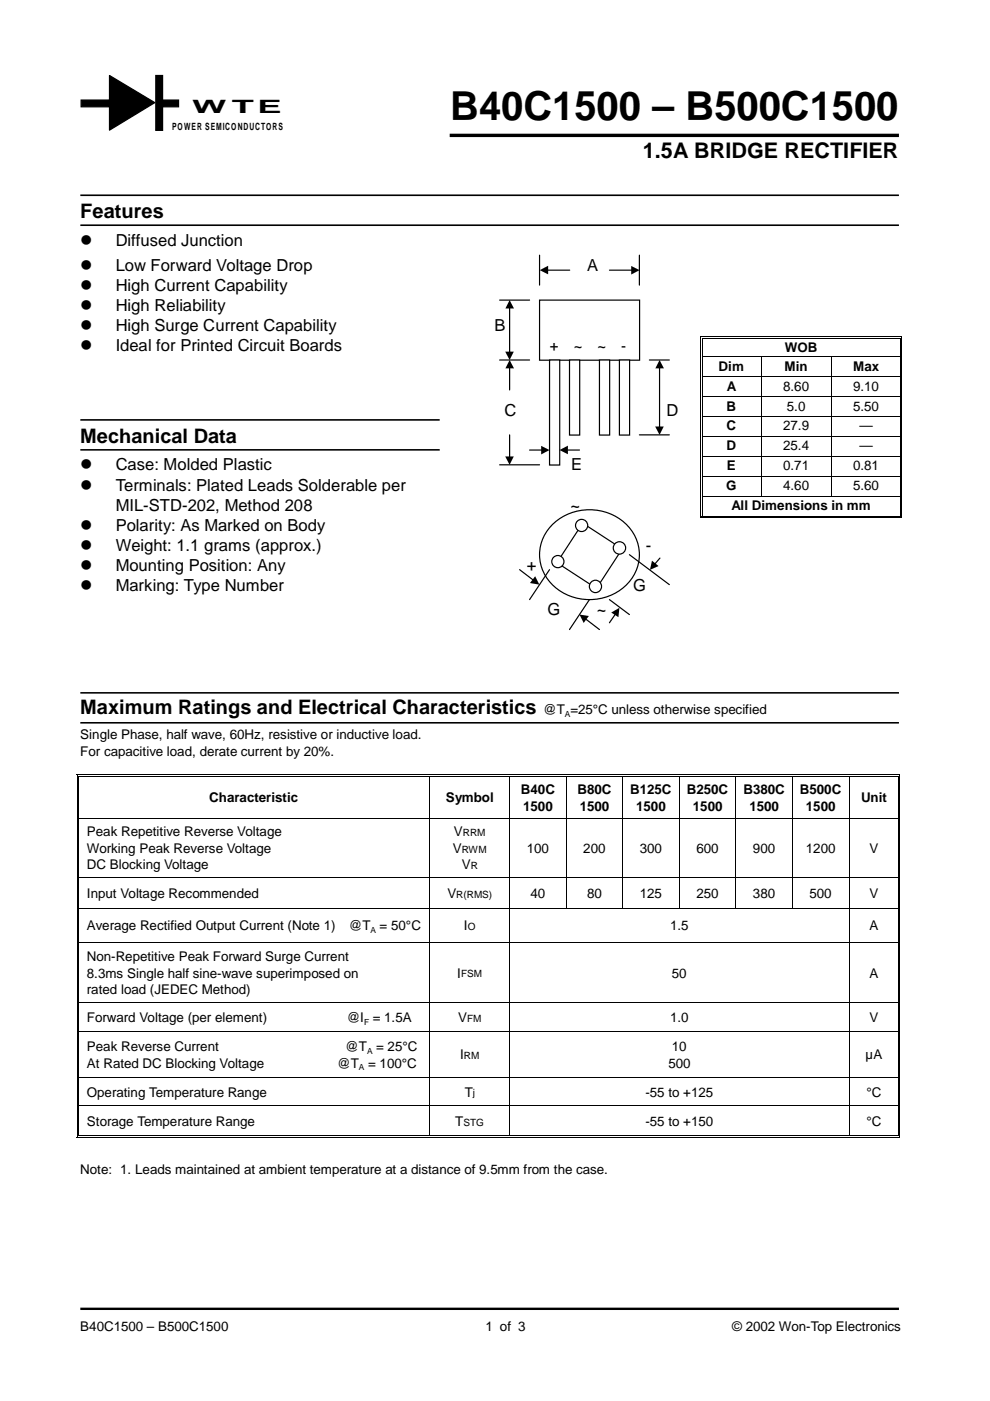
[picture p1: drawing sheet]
<svg xmlns="http://www.w3.org/2000/svg" width="210mm" height="297mm" viewBox="0 0 210 297" stroke-linecap="round" stroke-linejoin="round" font-family="sans-serif">
<path d="M17 277.5h173.6" fill="none" stroke="#000" stroke-width=".51"/>
<g fill="#000">
<path d="M16.3 164.2h.1v.5h-.1zM16.3 164.2h.5v.1h-.5zM16.3 173.4h.1v.1h-.1zM16.6 164.5h.2v.2h-.2zM16.6 173.4h.2v.1h-.2zM91 164.7h.2zM91 164.2h.5v.1h-.5zM91 164.5h.5v.2h-.5zM108 164.7h.1zM108 164.2h.5v.1h-.5zM108 164.5h.5v.2h-.5zM119.9 164.7h.2z"/>
<path d="M119.9 164.2h.6v.1h-.6zM119.9 164.5h.6v.2h-.6zM132 164.7h.1zM132 164.2h.5v.1h-.5zM132 164.5h.5v.2h-.5zM143.9 164.7h.2zM143.9 164.2h.6v.1h-.6zM143.9 164.5h.6v.2h-.6zM155.9 164.7h.2zM155.9 164.2h.5v.1h-.5zM155.9 164.5h.5v.2h-.5zM168 164.7h.1z"/>
<path d="M168 164.2h.5v.1h-.5zM168 164.5h.5v.2h-.5zM179.9 164.7h.2zM179.9 164.2h.5v.1h-.5zM179.9 164.5h.5v.2h-.5zM190.3 164.2h.6v.1h-.6zM190.3 164.5h.2v.2h-.2zM190.3 173.4h.2v.1h-.2zM190.7 164.2h.2v.5h-.2zM190.7 173.4h.2v.1h-.2zM16.3 185.9h.1v.2h-.1zM16.3 192.4h.1v.2h-.1z"/>
<path d="M16.3 199.8h.1v.1h-.1zM16.6 185.9h.2v.2h-.2zM16.6 192.4h.2v.2h-.2zM16.6 199.8h.2v.1h-.2zM190.3 185.9h.2v.2h-.2zM190.3 192.4h.2v.2h-.2zM190.3 199.8h.2v.1h-.2zM190.7 185.9h.2v.2h-.2zM190.7 192.4h.2v.2h-.2zM190.7 199.8h.2v.1h-.2zM16.3 212.5h.1v.1h-.1zM16.3 218.7h.1v.2h-.1z"/>
<path d="M16.6 212.5h.2v.1h-.2zM16.6 218.7h.2v.2h-.2zM190.3 212.5h.2v.1h-.2zM190.3 218.7h.2v.2h-.2zM190.7 212.5h.2v.1h-.2zM190.7 218.7h.2v.2h-.2zM16.3 228.3h.1v.1h-.1zM16.3 234.4h.1v.2h-.1zM16.6 228.3h.2v.1h-.2zM16.6 234.4h.2v.2h-.2zM190.3 228.3h.2v.1h-.2zM190.3 234.4h.2v.2h-.2z"/>
<path d="M190.7 228.3h.2v.1h-.2zM190.7 234.4h.2v.2h-.2zM16.3 240.7h.1v.5h-.1zM16.3 241h.5v.2h-.5zM91 240.7h.5v.2h-.5zM91 241h.5v.2h-.5zM108 240.7h.5v.2h-.5zM108 241h.5v.2h-.5zM179.9 240.7h.5v.2h-.5zM179.9 241h.5v.2h-.5zM190.3 241h.6v.2h-.6zM190.3 240.7h.2v.2h-.2z"/>
</g>
<g fill="none" stroke="#000" stroke-width=".21">
<path d="M16.4 164.7v8.7M16.4 173.5v12.4M16.7 164.7v8.7M16.7 173.5v12.4M16.8 164.3h74.2M16.8 164.6h74.2M16.8 173.4h173.5M91.1 164.7v8.7M91.1 173.5v12.4M91.5 164.3h16.5M91.5 164.6h16.5M108 164.7v8.7"/>
<path d="M108 173.5v12.4M108.5 164.3h11.4M108.5 164.6h11.4M120 164.7v8.7M120 173.5v12.4M120.5 164.3h11.5M120.5 164.6h11.5M132.1 164.7v8.7M132.1 173.5v12.4M132.5 164.3h11.4M132.5 164.6h11.4M144 164.7v8.7"/>
<path d="M144 173.5v12.4M144.5 164.3h11.4M144.5 164.6h11.4M156 164.7v8.7M156 173.5v12.4M156.4 164.3h11.6M156.4 164.6h11.6M168 164.7v8.7M168 173.5v12.4M168.5 164.3h11.4M168.5 164.6h11.4M180 164.7v8.7"/>
<path d="M180 173.5v12.4M180.4 164.3h9.9M180.4 164.6h9.9M190.4 164.7v8.7M190.4 173.5v12.4M190.8 164.7v8.7M190.8 173.5v12.4M16.4 186.1v6.3M16.4 192.6v7.2M16.4 199.9v12.6M16.7 186.1v6.3M16.7 192.6v7.2"/>
<path d="M16.7 199.9v12.6M16.8 186h173.5M16.8 192.5h173.5M16.8 199.9h173.5M91.1 186.1v6.3M91.1 192.6v7.2M91.1 199.9v12.6M108 186.1v6.3M108 192.6v7.2M108 199.9v12.6M120 186.1v6.3M132.1 186.1v6.3"/>
<path d="M144 186.1v6.3M156 186.1v6.3M168 186.1v6.3M180 186.1v6.3M180 192.6v7.2M180 199.9v12.6M190.4 186.1v6.3M190.4 192.6v7.2M190.4 199.9v12.6M190.8 186.1v6.3M190.8 192.6v7.2M190.8 199.9v12.6"/>
<path d="M16.4 212.6v6.1M16.4 218.9v9.4M16.7 212.6v6.1M16.7 218.9v9.4M16.8 212.6h173.5M16.8 218.8h173.5M91.1 212.6v6.1M91.1 218.9v9.4M108 212.6v6.1M108 218.9v9.4M180 212.6v6.1M180 218.9v9.4"/>
<path d="M190.4 212.6v6.1M190.4 218.9v9.4M190.8 212.6v6.1M190.8 218.9v9.4M16.4 228.4v6M16.4 234.6v6.1M16.7 228.4v6M16.7 234.6v6.1M16.8 228.3h173.5M16.8 234.5h173.5M91.1 228.4v6M91.1 234.6v6.1"/>
<path d="M108 228.4v6M108 234.6v6.1M180 228.4v6M180 234.6v6.1M190.4 228.4v6M190.4 234.6v6.1M190.8 228.4v6M190.8 234.6v6.6M16.6 240.8h74.4M16.8 241.1h74.2M91.5 240.8h16.5M91.5 241.1h16.5"/>
<path d="M108.5 240.8h71.4M108.5 241.1h71.4M180.4 240.8h9.9M180.4 241.1h9.9"/>
</g>
<path d="M33 16h1.5v11.6h-1.5zM17.2 21.2h5.9v1.4h-5.9zM23.2 16l9.6 5.8-9.6 5.8zM34 21.2h3.9v1.4h-3.9z" fill="#000" stroke="#000" stroke-width=".25"/>
<path d="M95.3 28.7h95.3" fill="none" stroke="#000" stroke-width=".72" stroke-linecap="butt"/>
<path d="M17 47.8h173.6M17 41.4h173.6M17 89h76.2M17 95.4h76.2M17 153.2h173.6M17 146.9h173.6" fill="none" stroke="#000" stroke-width=".34"/>
<path d="M144 70h50.8v43.4h-50.8z" fill="#fff"/>
<g fill="#000">
<path d="M148.4 71.2h.2v.6h-.2zM148.4 71.2h.5v.2h-.5zM148.4 75.5h.2v.1h-.2zM148.4 79.7h.2v.2h-.2zM148.8 71.6h.1v.2h-.1zM148.8 75.5h.1v.1h-.1zM148.8 79.7h.1v.2h-.1zM190.8 71.2h.5v.2h-.5zM190.8 71.6h.1v.2h-.1zM190.8 75.5h.1v.1h-.1zM190.8 79.7h.1v.2h-.1zM191.1 71.2h.2v.6h-.2z"/>
<path d="M191.1 75.5h.2v.1h-.2zM191.1 79.7h.2v.2h-.2zM148.4 83.9h.2v.2h-.2zM148.4 88.2h.2v.1h-.2zM148.4 92.4h.2v.2h-.2zM148.4 96.6h.2v.2h-.2zM148.8 83.9h.1v.2h-.1zM148.8 88.2h.1v.1h-.1zM148.8 92.4h.1v.2h-.1zM148.8 96.6h.1v.2h-.1zM190.8 83.9h.1v.2h-.1zM190.8 88.2h.1v.1h-.1z"/>
<path d="M190.8 92.4h.1v.2h-.1zM190.8 96.6h.1v.2h-.1zM191.1 83.9h.2v.2h-.2zM191.1 88.2h.2v.1h-.2zM191.1 92.4h.2v.2h-.2zM191.1 96.6h.2v.2h-.2zM148.4 100.9h.2v.1h-.2zM148.4 105.1h.2v.2h-.2zM148.4 109.3h.2v.6h-.2zM148.4 109.7h.5v.2h-.5zM148.8 100.9h.1v.1h-.1zM148.8 105.1h.1v.2h-.1z"/>
<path d="M190.8 100.9h.1v.1h-.1zM190.8 105.1h.1v.2h-.1zM190.8 109.7h.5v.2h-.5zM190.8 109.3h.1v.2h-.1zM191.1 100.9h.2v.1h-.2zM191.1 105.1h.2v.2h-.2z"/>
</g>
<g fill="none" stroke="#000" stroke-width=".21">
<path d="M148.5 71.8v3.7M148.5 75.6v4.1M148.5 79.9v4M148.9 71.8v3.7M148.9 75.6v4.1M148.9 79.9v4M148.9 71.3h41.9M148.9 71.7h41.9M148.9 75.6h41.9M148.9 79.8h41.9M161.4 75.6v4.1M161.4 79.9v4"/>
<path d="M176.2 75.6v4.1M176.2 79.9v4M190.9 71.8v3.7M190.9 75.6v4.1M190.9 79.9v4M191.2 71.8v3.7M191.2 75.6v4.1M191.2 79.9v4M148.5 84.1v4.1M148.5 88.3v4.1M148.5 92.6v4M148.5 96.8v4.1"/>
<path d="M148.9 84.1v4.1M148.9 88.3v4.1M148.9 92.6v4M148.9 96.8v4.1M148.9 84h41.9M148.9 88.3h41.9M148.9 92.5h41.9M148.9 96.7h41.9M161.4 84.1v4.1M161.4 88.3v4.1M161.4 92.6v4M161.4 96.8v4.1"/>
<path d="M176.2 84.1v4.1M176.2 88.3v4.1M176.2 92.6v4M176.2 96.8v4.1M190.9 84.1v4.1M190.9 88.3v4.1M190.9 92.6v4M190.9 96.8v4.1M191.2 84.1v4.1M191.2 88.3v4.1M191.2 92.6v4M191.2 96.8v4.1"/>
<path d="M148.5 101v4.1M148.5 105.3v4M148.8 109.4h42M148.9 101v4.1M148.9 105.3v4M148.9 101h41.9M148.9 105.2h41.9M148.9 109.8h41.9M161.4 101v4.1M176.2 101v4.1M190.9 101v4.1M190.9 105.3v4"/>
<path d="M191.2 101v4.1M191.2 105.3v4.6"/>
</g>
<path d="M114.4 63.6h21.2v12.8h-21.2z" fill="none" stroke="#000" stroke-width=".25"/>
<g fill="#fff" stroke="#000" stroke-width=".25">
<path d="M116.5 76.3h2.2v22.3h-2.2z"/>
<path d="M120.7 76.3h2.2v15.9h-2.2z"/>
<path d="M127.1 76.3h2.2v15.9h-2.2z"/>
<path d="M131.3 76.3h2.2v15.9h-2.2z"/>
<path d="M117.1 111.3a11.2 11.2 0 0 1 17.8 2.9 9.2 9.2 0 0 1-6.1 12.3 10.8 10.8 0 0 1-14.1-6.6 8.8 8.8 0 0 1 2.4-8.6z"/>
</g>
<path d="M123.5 110.9l8.4 5.5-5.4 8.4-8.4-5.5z" fill="none" stroke="#000" stroke-width=".25"/>
<g fill="#fff" stroke="#000" stroke-width=".25">
<circle cx="123.3" cy="111.4" r="1.29"/>
<circle cx="131.3" cy="116.2" r="1.31"/>
<circle cx="126.2" cy="124.3" r="1.3"/>
<circle cx="118.3" cy="119.1" r="1.29"/>
</g>
<g fill="none" stroke="#000" stroke-width=".25">
<path d="M114.4 54.1v6.4M116.1 57.3h4.7M129.2 57.3h4.7M135.6 54.1v6.4M105.9 63.6h6.4M105.9 76.3h6.4M108 65.3v9.3M108 78v4.7M137.7 76.3h4.2M139.8 78v12.5M105.9 98.6h8.5M108 92.2v4.7"/>
<path d="M112.3 95.4h2.5M120.3 95.4h2.6M135.6 92.2h6.3M133.4 117.6l8.5 6.4M139.9 118.3l-1 1.2M110.2 120.8l2.8 2.2M116.5 120.8l-4.2 6.3M124.2 131.3l2.9 2.2M125 127.1l-4.3 6.4M129.2 127.1l4.2 3.2M130.4 130.3l-1.2 1.7"/>
</g>
<g fill="#000">
<path d="M114.4 57.3l1.8-1v1.9zM133.8 56.4l1.8 .9-1.8 .9zM107.1 74.5h1.8l-.9 1.8zM108 76.3l1 1.8h-1.8zM108 63.6l1 1.8h-1.8zM139.8 76.3l1 1.8h-1.8zM107.1 96.8h1.8l-.9 1.8zM114.7 94.5l1.8 .9-1.8 1zM118.6 95.4l1.8-.9v1.8zM138.9 90.4h1.8l-.9 1.8zM138.2 118.9l1.4 1.1-1.8 .8zM113.5 122.2l.9 1.8-2-.4z"/>
<path d="M122.9 130.3l2 .3-1.1 1.5zM129.6 129.9l1.7-1-.2 2z"/>
</g>
<text font-size="8.5" x="95.5" y="25.5">B40C1500 – B500C1500</text>
<text font-size="4.6" x="136.3" y="33.6">1.5A BRIDGE RECTIFIER</text>
<g font-size="4.2">
<text x="17" y="46.1">Features</text>
<text x="17" y="93.9">Mechanical Data</text>
<text x="17" y="151.4">Maximum Ratings and Electrical Characteristics</text>
</g>
<text font-size="3.9" x="40.7" y="23.9">W T E</text>
<g font-size="3.5">
<text x="17" y="52.2">!</text>
<text x="24.5" y="52.2">Diffused Junction</text>
<text x="17" y="57.5">!</text>
<text x="24.5" y="57.5">Low Forward Voltage Drop</text>
<text x="124.5" y="57.5">A</text>
<text x="17" y="61.7">!</text>
<text x="17" y="66">!</text>
<text x="24.5" y="61.7">High Current Capability</text>
<text x="24.5" y="66">High Reliability</text>
<text x="17" y="70.2">!</text>
<text x="24.5" y="70.2">High Surge Current Capability</text>
<text x="104.9" y="70.2">B</text>
<text x="17" y="74.4">!</text>
<text x="24.5" y="74.4">Ideal for Printed Circuit Boards</text>
<text x="106.9" y="88.3">C</text>
<text x="141.3" y="88.3">D</text>
<text x="17" y="99.6">!</text>
<text x="24.5" y="99.6">Case: Molded Plastic</text>
<text x="121.1" y="99.6">E</text>
<text x="17" y="104.1">!</text>
<text x="24.5" y="104.1">Terminals: Plated Leads Solderable per</text>
<text x="17" y="112.5">!</text>
<text x="24.5" y="108.3">MIL-STD-202, Method 208</text>
<text x="24.5" y="112.5">Polarity: As Marked on Body</text>
<text x="121" y="108.3">~</text>
<text x="17" y="116.8">!</text>
<text x="24.5" y="116.8">Weight: 1.1 grams (approx.)</text>
<text x="136.9" y="116.8">-</text>
<text x="17" y="121">!</text>
<text x="17" y="125.2">!</text>
<text x="24.5" y="121">Mounting Position: Any</text>
<text x="24.5" y="125.2">Marking: Type Number</text>
<text x="111.7" y="121">+</text>
<text x="134.3" y="125.2">G</text>
<text x="116" y="130.3">G</text>
<text x="126.5" y="130.3">~</text>
</g>
<g font-size="3.2">
<text x="116.6" y="74.4">+</text>
<text x="121.6" y="74.4">~</text>
<text x="126.7" y="74.4">~</text>
<text x="131.7" y="74.4">-</text>
</g>
<g font-size="2.8">
<text x="166.4" y="74.5">WOB</text>
<text x="152.4" y="78.6">Dim</text>
<text x="154.1" y="82.8">A</text>
<text x="166" y="82.8">8.60</text>
<text x="166.3" y="78.6">Min</text>
<text x="180.9" y="82.8">9.10</text>
<text x="180.9" y="78.6">Max</text>
<text x="154" y="87">B</text>
<text x="166.8" y="87">5.0</text>
<text x="180.9" y="87">5.50</text>
<text x="154" y="91.3">C</text>
<text x="154" y="95.5">D</text>
<text x="166" y="91.3">27.9</text>
<text x="166" y="95.5">25.4</text>
<text x="182.2" y="91.3">—</text>
<text x="182.2" y="95.5">—</text>
<text x="154.1" y="99.7">E</text>
<text x="166" y="99.7">0.71</text>
<text x="180.9" y="99.7">0.81</text>
<text x="153.9" y="104">G</text>
<text x="166" y="104">4.60</text>
<text x="180.9" y="104">5.60</text>
<text x="155.1" y="108.2">All Dimensions in mm</text>
<text x="115.2" y="151.5">@T =25°C unless otherwise specified</text>
<text x="17" y="156.8">Single Phase, half wave, 60Hz, resistive or inductive load.</text>
<text x="17" y="160.4">For capacitive load, derate current by 20%.</text>
<text x="44.4" y="170.1">Characteristic</text>
<text x="94.5" y="170.1">Symbol</text>
<text x="110.5" y="168.3">B40C</text>
<text x="110.9" y="171.9">1500</text>
<text x="122.4" y="168.3">B80C</text>
<text x="122.9" y="171.9">1500</text>
<text x="133.6" y="168.3">B125C</text>
<text x="134.9" y="171.9">1500</text>
<text x="145.6" y="168.3">B250C</text>
<text x="146.9" y="171.9">1500</text>
<text x="157.6" y="168.3">B380C</text>
<text x="158.9" y="171.9">1500</text>
<text x="169.6" y="168.3">B500C</text>
<text x="170.9" y="171.9">1500</text>
<text x="182.6" y="170.1">Unit</text>
<text x="18.4" y="177.2">Peak Repetitive Reverse Voltage</text>
<text x="96.2" y="177.2">V</text>
<text x="18.4" y="180.8">Working Peak Reverse Voltage</text>
<text x="18.4" y="184.3">DC Blocking Voltage</text>
<text x="96" y="180.8">V</text>
<text x="97.9" y="184.3">V</text>
<text x="111.7" y="180.8">100</text>
<text x="123.7" y="180.8">200</text>
<text x="135.6" y="180.8">300</text>
<text x="147.7" y="180.8">600</text>
<text x="159.7" y="180.8">900</text>
<text x="170.9" y="180.8">1200</text>
<text x="184.4" y="180.8">V</text>
<text x="18.4" y="190.4">Input Voltage Recommended</text>
<text x="94.8" y="190.4">V</text>
<text x="112.5" y="190.4">40</text>
<text x="124.5" y="190.4">80</text>
<text x="135.6" y="190.4">125</text>
<text x="147.7" y="190.4">250</text>
<text x="159.7" y="190.4">380</text>
<text x="171.6" y="190.4">500</text>
<text x="184.4" y="190.4">V</text>
<text x="18.4" y="197.3">Average Rectified Output Current (Note 1)</text>
<text x="74" y="197.3">@T = 50°C</text>
<text x="98.4" y="197.3">I</text>
<text x="142.1" y="197.3">1.5</text>
<text x="184.4" y="197.3">A</text>
<text x="18.4" y="203.8">Non-Repetitive Peak Forward Surge Current</text>
<text x="18.4" y="207.3">8.3ms Single half sine-wave superimposed on</text>
<text x="97" y="207.3">I</text>
<text x="142.5" y="207.3">50</text>
<text x="184.4" y="207.3">A</text>
<text x="18.4" y="210.8">rated load (JEDEC Method)</text>
<text x="18.4" y="216.7">Forward Voltage (per element)</text>
<text x="73.5" y="216.7">@I = 1.5A</text>
<text x="97.1" y="216.7">V</text>
<text x="142.1" y="216.7">1.0</text>
<text x="184.4" y="216.7">V</text>
<text x="18.4" y="222.8">Peak Reverse Current</text>
<text x="18.4" y="226.4">At Rated DC Blocking Voltage</text>
<text x="71.5" y="226.4">@T = 100°C</text>
<text x="73.2" y="222.8">@T = 25°C</text>
<text x="97.6" y="224.6">I</text>
<text x="141.7" y="226.4">500</text>
<text x="142.5" y="222.8">10</text>
<text x="183.5" y="224.6">µA</text>
<text x="18.4" y="232.5">Operating Temperature Range</text>
<text x="98.5" y="232.5">T</text>
<text x="136.8" y="232.5">-55 to +125</text>
<text x="183.7" y="232.5">°C</text>
<text x="18.4" y="238.7">Storage Temperature Range</text>
<text x="96.5" y="238.7">T</text>
<text x="136.8" y="238.7">-55 to +150</text>
<text x="183.7" y="238.7">°C</text>
<text x="17" y="248.9">Note: 1. Leads maintained at ambient temperature at a distance of 9.5mm from the case.</text>
<text x="17" y="282.2">B40C1500 – B500C1500</text>
<text x="102.9" y="282.2">1 of 3</text>
<text x="155.3" y="282.2">© 2002 Won-Top Electronics</text>
</g>
<g font-size="2.1">
<text x="36.5" y="27.6">POWER SEMICONDUCTORS</text>
<text x="98.1" y="177.2">RRM</text>
<text x="97.9" y="180.8">RWM</text>
<text x="99.8" y="184.3">R</text>
<text x="96.7" y="190.3">R(RMS)</text>
<text x="99.2" y="197.2">O</text>
<text x="97.8" y="207.2">FSM</text>
<text x="99" y="216.7">FM</text>
<text x="98.4" y="224.6">RM</text>
<text x="100.3" y="232.4">j</text>
<text x="98.3" y="238.7">STG</text>
</g>
<g font-size="1.8">
<text x="119.8" y="152">A</text>
<text x="78.5" y="197.8">A</text>
<text x="77.2" y="217.3">F</text>
<text x="76.1" y="226.9">A</text>
<text x="77.8" y="223.4">A</text>
</g>
</svg>
